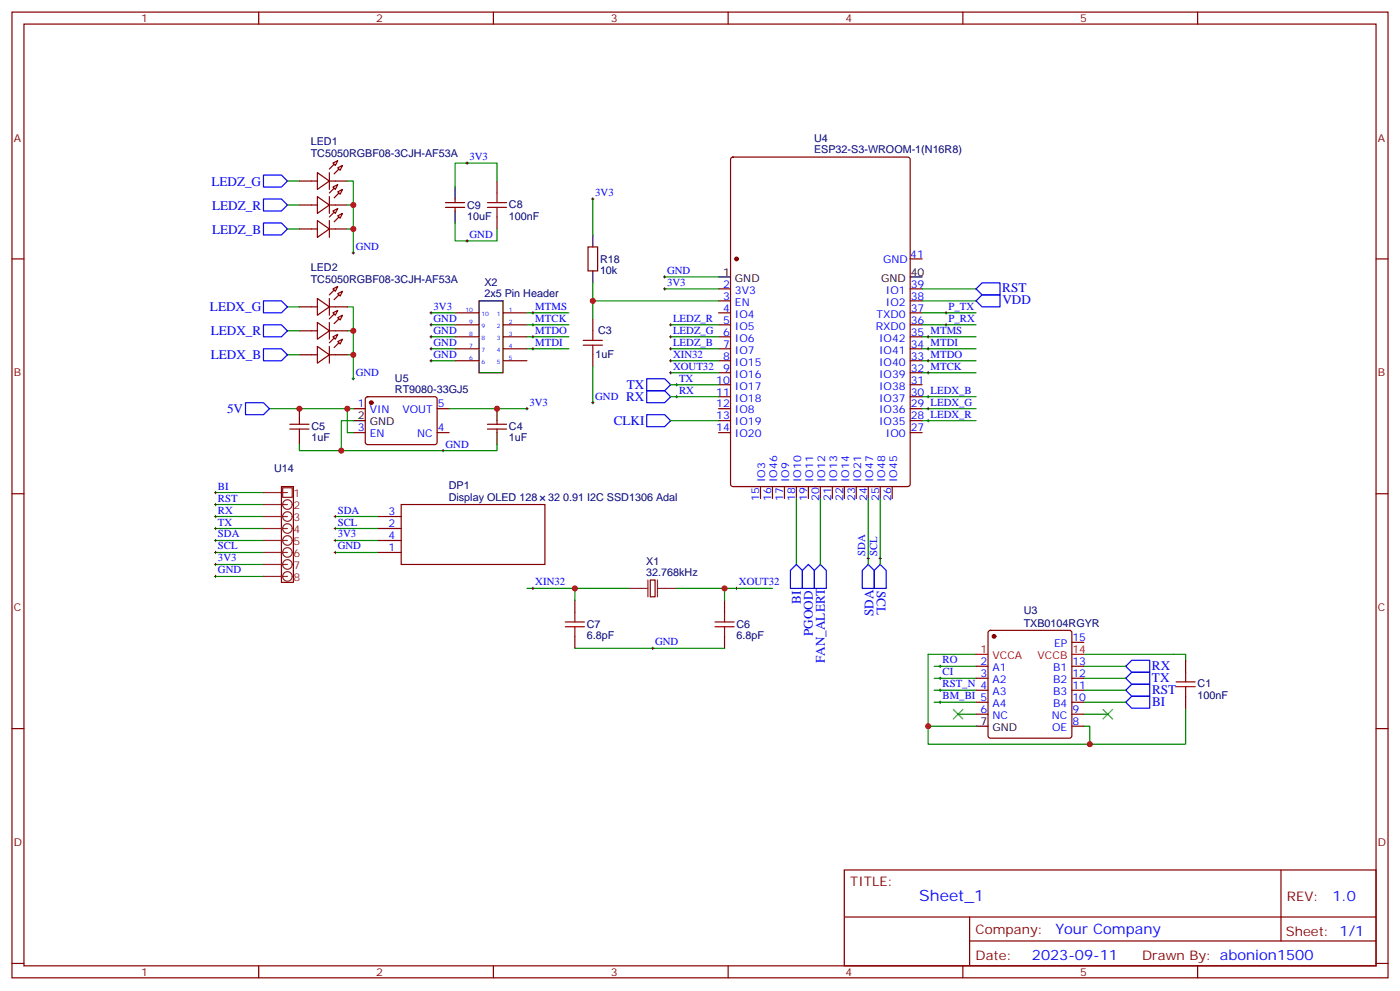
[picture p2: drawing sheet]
<svg xmlns="http://www.w3.org/2000/svg" width="412mm" height="292mm" viewBox="0 0 412 292" stroke-linecap="round" stroke-linejoin="round" font-family="sans-serif">
<g fill="none" stroke="#870000" stroke-width=".35">
<path d="M3.5 3.6h405.4v284.3h-405.4zM7.1 7.1h398.2v277.3h-398.2zM76.2 3.6v3.5M145.3 3.6v3.5M214.5 3.6v3.5M283.6 3.6v3.5M352.8 3.6v3.5M88.2 53.3h5.3M93.5 50.8l3.5 2.5-3.5 2.5zM93.5 57.9l3.5 2.5-3.5 2.4zM97 50.8v5M97 57.9v4.9"/>
<path d="M97 53.3h5.3M98.1 48l1.4-.7-.7 1.4zM98.1 55.1l1.4-.7-.7 1.4zM99.5 49.4l1.4-.7-.7 1.4zM99.5 56.5l1.4-.7-.7 1.4zM131.2 59.7h5.7M134.1 58.6v1.1M146.4 53.3v3.5M215.4 46.5l.5-.3h51.5l.7 .5v95.9l-.5 .6-51.7 .1-.7-.5v-95.8zM3.5 76.2h3.6M88.2 67.4h5.3M88.2 60.4h5.3"/>
<path d="M93.5 64.9l3.5 2.5-3.5 2.5zM97 67.4h5.3M97 64.9v5M97 60.4h5.3M98.1 62.1l1.4-.7-.7 1.4zM99.5 63.5l1.4-.7-.7 1.4zM131.2 61.1h5.7M134.1 61.1v1M146.4 63.9v3.5M173.2 72.7h2.8v7.1h-2.8zM268.1 76.2h3.5M405.3 76.2h3.6"/>
<path d="M88.2 90.3h5.3M88.2 97.4h5.3M93.5 87.9l3.5 2.4-3.5 2.5zM93.5 94.9l3.5 2.5-3.5 2.5zM97 87.9v4.9M97 94.9v5M97 90.3h5.3M97 97.4h5.3M98.1 99.2l1.4-.7-.7 1.4zM98.1 85.1l1.4-.8-.7 1.5zM98.1 92.1l1.4-.7-.7 1.4zM99.5 86.5l1.4-.7-.7 1.4z"/>
<path d="M99.5 93.5l1.4-.7-.7 1.4zM134.1 92.1h7M134.1 95.6h7M134.1 99.2h7M148.2 92.1h7M148.2 95.6h7M148.2 99.2h7M174.6 93.9v3.5M211.7 85.1h3.5M211.7 88.6h3.5M211.7 92.1h3.5M211.7 95.6h3.5"/>
<path d="M211.7 99.2h3.5M268.1 85.1h3.5M268.1 88.6h3.5M268.1 92.1h3.5M268.1 95.6h3.5M268.1 99.2h3.5M88.2 104.5h5.3M93.5 102l3.5 2.5-3.5 2.4zM97 102v4.9M97 104.5h5.3M99.5 100.6l1.4-.7-.7 1.4zM107.8 117l.5-.2 20 .1 .5 .6-.1 13-.6 .4-20.1-.1-.4-.6v-12.7z"/>
<path d="M134.1 102.7h7M134.1 106.2h7M148.2 102.7h7M148.2 106.2h7M174.6 104.5v3.5M211.7 102.7h3.5M211.7 106.2h3.5M211.7 109.7h3.5M211.7 113.3h3.5M211.7 116.8h3.5M268.1 102.7h3.5M268.1 106.2h3.5"/>
<path d="M268.1 109.7h3.5M268.1 113.3h3.5M268.1 116.8h3.5M85.4 124.9h5.6M85.4 126.3h5.6M88.2 123.9v1M88.2 126.3v1.1M104.1 120.3h3.5M104.1 127.4h3.5M128.8 120.3h3.5M128.8 127.4h3.5M143.6 124.9h5.6"/>
<path d="M143.6 126.3h5.6M146.4 123.9v1M146.4 126.3v1.1M211.7 120.3h3.5M211.7 123.9h3.5M211.7 127.4h3.5M268.1 120.3h3.5M268.1 123.9h3.5M268.1 127.4h3.5M3.5 145.4h3.6M111.1 159.1h7.1M111.1 155.6h7.1"/>
<path d="M111.1 152.1h7.1M118.2 148.6h42.3v17.6h-42.3zM224 143.3v3.5M227.5 143.3v3.5M231.1 143.3v3.5M234.6 143.3v3.5M238.1 143.3v3.5M241.7 143.3v3.5M245.2 143.3v3.5M248.7 143.3v3.5M252.2 143.3v3.5M255.8 143.3v3.5"/>
<path d="M259.3 143.3v3.5M262.8 143.3v3.5M405.3 145.4h3.6M111.1 162.7h7.1M169.3 176.8v3.5M191.6 170.8h1.4v4.9h-1.4zM213.4 176.8v3.5M169.3 187.4v3.5M213.4 187.4v3.5M287.5 196.2h3.5M287.5 199.7h3.5M291.3 185.8l.4-.2h23.3l.5 .2 .2 .5v30.3l-.2 .5-.5 .2h-23.3l-.5-.2-.2-.5v-30.3z"/>
<path d="M315.7 196.2h3.6M315.7 199.7h3.6M315.7 189.1h3.6M349.2 194.4v3.5M3.5 214.5h3.6M287.5 203.2h3.5M287.5 206.8h3.5M287.5 210.3h3.5M315.7 203.2h3.6M315.7 206.8h3.6M315.7 210.3h3.6M315.7 213.8h3.6"/>
<path d="M349.2 205v3.5M405.3 214.5h3.6M248.7 256.2h156.6v28.2h-156.6zM377.3 256.2v20.9M248.7 270h156.5M285.6 277.1h119.6M285.6 270v14.1M3.5 283.7h3.6M76.2 284.4v3.5M145.3 284.4v3.5M214.5 284.4v3.5M283.6 284.4v3.5"/>
<path d="M352.8 284.4v3.5M405.3 283.7h3.6"/>
</g>
<path d="M280.8 208.9l2.8 2.8M283.6 208.9l-2.8 2.8M324.9 208.9l2.8 2.8M327.7 208.9l-2.8 2.8" fill="none" stroke="#3c3" stroke-width=".35"/>
<g fill="none" stroke="#008700" stroke-width=".35">
<path d="M84.7 53.3h3.5M102.3 53.3h1.8v21.2M146.4 53.3v-5.3h-12.3v7.1M174.6 58.6v10.6M84.7 67.4h3.5M84.7 60.4h3.5M102.3 67.4h1.8M102.3 60.4h1.8M134.1 65.7v5.2h12.3v-3.5M84.7 97.4h3.5M84.7 90.3h3.5M102.3 90.3h1.8v21.2"/>
<path d="M102.3 97.4h1.8M127 95.6h7.1M127 92.1h7.1M127 99.2h7.1M155.2 92.1h12.4M155.2 99.2h12.4M155.2 95.6h12.4M174.6 88.6h37.1M174.6 83.3v10.6M195.8 85.1h15.9M195.8 81.5h15.9M197.6 95.6h14.1"/>
<path d="M197.6 99.2h14.1M271.6 92.1h15.9M271.6 95.6h15.9M271.6 88.6h15.9M271.6 99.2h15.9M271.6 85.1h15.9M84.7 104.5h3.5M102.3 104.5h1.8M127 102.7h7.1M127 106.2h7.1M155.2 102.7h12.4M174.6 108v10.6"/>
<path d="M197.6 102.7h14.1M197.6 106.2h14.1M197.6 109.7h14.1M197.6 113.3h14.1M197.6 116.8h14.1M271.6 102.7h15.9M271.6 106.2h15.9M271.6 109.7h15.9M271.6 116.8h15.9M79.4 120.3h24.7M88.2 130.9v1.8h58.2v-1.8M102.3 120.3v7.1h1.8"/>
<path d="M104.1 123.9h-3.6v8.8M132.3 120.3h22.9M197.6 123.9h14.1M271.6 120.3h15.9M271.6 123.9h15.9M63.5 145h14.1M63.5 148.6h14.1M63.5 152.1h14.1M63.5 155.6h14.1M63.5 159.1h14.1M98.8 152.1h12.3M98.8 155.6h12.3"/>
<path d="M98.8 159.1h12.3M234.6 146.8v19.4M241.7 146.8v19.4M255.8 146.8v19.4M259.3 146.8v19.4M63.5 169.7h14.1M63.5 162.7h14.1M63.5 166.2h14.1M98.8 162.7h12.3M155.2 173.2h30M169.3 173.2v3.6M199.3 173.2h28.2"/>
<path d="M213.4 173.2v3.6M169.3 190.9h44.1M275.2 196.2h12.3M275.2 199.7h12.3M287.5 192.7h-14.1v26.4h47.6v-5.3h-1.7M319.3 192.7h29.9v1.7M319.3 196.2h12.3M319.3 199.7h12.3M273.4 213.8h14.1M275.2 203.2h12.3M275.2 206.8h12.3M282.2 210.3h5.3"/>
<path d="M319.3 210.3h7M319.3 203.2h12.3M319.3 206.8h12.3M349.2 208.5v10.6h-28.2"/>
</g>
<g fill="none" stroke="#00f" stroke-width=".35">
<path d="M77.6 58.6h5.3l1.8 1.8-1.8 1.7h-5.3zM77.6 51.5h5.3l1.8 1.8-1.8 1.8h-5.3zM77.6 65.7h5.3l1.8 1.7-1.8 1.8h-5.3zM77.6 88.6h5.3l1.8 1.7-1.8 1.8h-5.3zM77.6 95.6h5.3l1.8 1.8-1.8 1.8h-5.3zM287.5 85.1l1.8-1.8h5.3v3.5h-5.3zM287.5 88.6l1.8-1.8h5.3v3.5h-5.3zM72.3 118.6h5.3l1.8 1.7-1.8 1.8h-5.3zM77.6 102.7h5.3l1.8 1.8-1.8 1.7h-5.3zM190.5 111.5h5.3l1.8 1.8-1.8 1.7h-5.3zM190.5 115h5.3l1.8 1.8-1.8 1.8h-5.3zM190.5 122.1h5.3l1.8 1.8-1.8 1.7h-5.3z"/>
<path d="M234.6 166.2l1.8 1.8v5.2h-3.6v-5.2zM238.1 166.2l1.8 1.8v5.2h-3.5v-5.2zM241.7 166.2l1.7 1.8v5.2h-3.5v-5.2zM255.8 166.2l1.7 1.8v5.2h-3.5v-5.2zM259.3 166.2l1.8 1.8v5.2h-3.6v-5.2zM331.6 199.7l1.8-1.8h5.3v3.6h-5.3zM333.4 194.4h5.3v3.5h-5.3l-1.8-1.7zM331.6 206.8l1.8-1.8h5.3v3.5h-5.3zM331.6 203.2l1.8-1.7h5.3v3.5h-5.3z"/>
</g>
<g fill="none" stroke="#a10000" stroke-width=".35">
<path d="M143.6 59.7h5.6M146.4 56.8v2.9M143.6 61.1h5.6M146.4 61.1v2.8M174.6 97.4v2.8M171.8 101.6h5.6M171.8 100.2h5.6M174.6 101.6v2.9M166.5 184.5h5.7M166.5 183.1h5.7M169.3 180.3v2.8M169.3 184.5v2.9"/>
<path d="M210.6 184.5h5.7M210.6 183.1h5.7M213.4 180.3v2.8M213.4 184.5v2.9M349.2 197.9v2.9M346.4 200.8h5.7M346.4 202.2h5.7M349.2 202.2v2.8"/>
</g>
<g fill="none" stroke="#000" stroke-width=".29">
<path d="M137.2 48h.7M137.6 47.7v.7M174.3 58.6h.7M174.6 58.2v.7M103.7 74.5h.7M104.1 74.1v.7M137.2 70.9h.7M137.6 70.6v.7M126.6 95.6h.8M126.6 99.2h.8M126.6 92.1h.8M127 91.8v.7"/>
<path d="M127 95.3v.7M127 98.8v.7M156.6 95.6h.7M156.6 99.2h.7M156.6 92.1h.7M157 91.8v.7M157 95.3v.7M157 98.8v.7M195.4 81.5h.7M195.4 85.1h.7M195.8 81.2v.7M195.8 84.7v.7"/>
<path d="M197.2 95.6h.7M197.2 99.2h.7M197.6 95.3v.7M197.6 98.8v.7M273 99.2h.8M273.4 98.8v.7M278.3 95.6h.7M278.3 92.1h.7M278.7 91.8v.7M278.7 95.3v.7M103.7 111.5h.7M104.1 111.2v.7"/>
<path d="M126.6 102.7h.8M126.6 106.2h.8M127 102.3v.7M127 105.9v.7M155.2 120v.7M156.6 102.7h.7M157 102.3v.7M174.3 118.6h.7M174.6 118.2v.7M197.2 102.7h.7M197.2 106.2h.7M197.2 109.7h.7"/>
<path d="M197.6 102.3v.7M197.6 105.9v.7M197.6 109.4v.7M199 116.8h.7M199 113.3h.7M199.3 112.9v.7M199.3 116.5v.7M273 116.8h.8M273 102.7h.8M273 106.2h.8M273 109.7h.8M273.4 102.3v.7"/>
<path d="M273.4 105.9v.7M273.4 109.4v.7M273.4 116.5v.7M273.4 120v.7M130.2 132.7h.7M130.5 132.3v.7M154.9 120.3h.7M273 120.3h.8M273 123.9h.8M273.4 123.5v.7M63.1 145h.8M63.1 148.6h.8"/>
<path d="M63.1 152.1h.8M63.1 155.6h.8M63.1 159.1h.8M63.5 144.7v.7M63.5 148.2v.7M63.5 151.7v.7M63.5 155.3v.7M63.5 158.8v.7M98.4 152.1h.7M98.4 155.6h.7M98.4 159.1h.7M98.8 151.7v.7"/>
<path d="M98.8 155.3v.7M98.8 158.8v.7M63.1 162.7h.8M63.1 166.2h.8M63.1 169.7h.8M63.5 162.3v.7M63.5 165.8v.7M63.5 169.4v.7M98.4 162.7h.7M98.8 162.3v.7M156.6 173.2h.7M157 172.9v.7"/>
<path d="M216.6 173.2h.7M217 172.9v.7M255.4 164.4h.7M255.8 164.1v.7M258.9 164.4h.7M259.3 164.1v.7M191.9 190.9h.7M192.3 190.5v.7M276.6 199.7h.7M276.6 196.2h.7M276.9 195.8v.7M276.9 199.4v.7"/>
<path d="M276.6 206.8h.7M276.6 203.2h.7M276.9 202.9v.7M276.9 206.4v.7"/>
</g>
<g fill="#870000" stroke="#870000" stroke-width=".35">
<path d="M98.4 65.3l1.4-1.4z"/>
<path d="M97 63.9l1.4-1.4z"/>
<path d="M98.4 51.2l1.4-1.4z"/>
<path d="M98.4 48.4l-1.4 1.4z"/>
<path d="M97 56.8l1.4-1.4z"/>
<path d="M98.4 58.2l1.4-1.4z"/>
<path d="M98.4 102.3l1.4-1.4z"/>
<path d="M97 100.9l1.4-1.4z"/>
<path d="M99.8 86.8l-1.4 1.4z"/>
<path d="M97 86.8l1.4-1.4z"/>
<path d="M98.4 92.5l-1.4 1.4z"/>
<path d="M98.4 95.3l1.4-1.4z"/>
<circle cx="292.8" cy="187.4" r=".53"/>
<circle cx="217" cy="76.2" r=".53"/>
<circle cx="109.4" cy="118.6" r=".53"/>
</g>
<path d="M287.5 192.7h3.5M315.7 192.7h3.6" fill="none" stroke="#f00" stroke-width=".35"/>
<g fill="none" stroke="#000" stroke-width=".35">
<path d="M134.1 55.1v3.5M134.1 62.1v3.6M174.6 69.2v3.5M174.6 79.8v3.5M141.1 88.6h7.1v21.1h-7.1zM211.7 81.5h3.5M268.1 81.5h3.5M88.2 120.3v3.6M88.2 127.4v3.5M104.1 123.9h3.5M146.4 120.3v3.6M146.4 127.4v3.5"/>
<path d="M287.5 213.8h3.5"/>
</g>
<g fill="none" stroke="#8c2424" stroke-width=".35">
<path d="M77.6 145h7.1M77.6 148.6h7.1M77.6 152.1h7.1M77.6 155.6h7.1M77.6 159.1h7.1M83.3 143.6h2.8v2.8h-2.8zM77.6 162.7h7.1M77.6 166.2h7.1M77.6 169.7h7.1M185.2 173.2h5.7M190.9 170.8v4.9M193.7 173.2h5.6"/>
<path d="M193.7 170.8v4.9"/>
<circle cx="84.7" cy="148.6" r="1.41"/>
<circle cx="84.7" cy="152.1" r="1.41"/>
<circle cx="84.7" cy="159.1" r="1.41"/>
<circle cx="84.7" cy="155.6" r="1.41"/>
<circle cx="84.7" cy="166.2" r="1.41"/>
<circle cx="84.7" cy="162.7" r="1.41"/>
<circle cx="84.7" cy="169.7" r="1.41"/>
</g>
<path d="M82.9 143.3h3.5v28.2h-3.5z" fill="none" stroke="#900" stroke-width=".35"/>
<g fill="#c00">
<circle cx="321" cy="219.1" r=".88"/>
<circle cx="273.4" cy="213.8" r=".88"/>
<circle cx="174.6" cy="88.6" r=".88"/>
<circle cx="104.1" cy="67.4" r=".88"/>
<circle cx="104.1" cy="60.4" r=".88"/>
<circle cx="104.1" cy="97.4" r=".88"/>
<circle cx="104.1" cy="104.5" r=".88"/>
<circle cx="146.4" cy="120.3" r=".88"/>
<circle cx="88.2" cy="120.3" r=".88"/>
<circle cx="102.3" cy="120.3" r=".88"/>
<circle cx="100.5" cy="132.7" r=".88"/>
<circle cx="213.4" cy="173.2" r=".88"/>
<circle cx="169.3" cy="173.2" r=".88"/>
</g>
<text font-size="4.6" fill="#00f" x="270.8" y="265.2">Sheet_1</text>
<g font-size="4.2" fill="#00f">
<text x="392.5" y="265.4">1.0</text>
<text x="310.9" y="275">Your Company</text>
<text x="304" y="282.8">2023-09-11</text>
</g>
<g font-size="3.9" fill="#00f">
<text x="62.3" y="54.6">LEDZ_G</text>
<text x="62.5" y="61.7">LEDZ_R</text>
<text x="62.5" y="68.8">LEDZ_B</text>
<text x="295.2" y="86.1">RST</text>
<text x="295.3" y="89.6">VDD</text>
<text x="61.8" y="91.7">LEDX_G</text>
<text x="62.1" y="98.7">LEDX_R</text>
<text x="62.1" y="105.8">LEDX_B</text>
<text x="184.4" y="118.1">RX</text>
<text x="184.6" y="114.6">TX</text>
<text x="66.9" y="121.6">5V</text>
<text x="180.8" y="125.2">CLKI</text>
<text x="258.3" y="173.9" transform="rotate(90 258.3 173.9)">SCL</text>
<text x="235.9" y="177.8" transform="rotate(-90 235.9 177.8)">BI</text>
<text x="257.3" y="181.4" transform="rotate(-90 257.3 181.4)">SDA</text>
<text x="239.5" y="187.2" transform="rotate(-90 239.5 187.2)">PGOOD</text>
<text x="243" y="195.2" transform="rotate(-90 243 195.2)">FAN_ALERT</text>
<text x="339.3" y="197.4">RX</text>
<text x="339.3" y="200.9">TX</text>
<text x="339.4" y="208">BI</text>
<text x="339.4" y="204.4">RST</text>
</g>
<g font-size="3.9" fill="#800">
<text x="250.5" y="260.7">TITLE:</text>
<text x="379.1" y="265.4">REV:</text>
<text x="287.4" y="274.9">Company:</text>
<text x="378.7" y="275.6">Sheet: 1/1</text>
<text x="287.4" y="282.6">Date:</text>
<text x="336.4" y="282.7">Drawn By: abonion1500</text>
</g>
<g font-size="3.2" fill="#800">
<text x="41.6" y="6.6">1</text>
<text x="110.8" y="6.6">2</text>
<text x="179.9" y="6.6">3</text>
<text x="249.1" y="6.6">4</text>
<text x="318.2" y="6.6">5</text>
<text x="4.1" y="41.7">A</text>
<text x="405.9" y="41.7">A</text>
<text x="4.1" y="110.8">B</text>
<text x="405.9" y="110.8">B</text>
<text x="4.1" y="180">C</text>
<text x="405.9" y="180">C</text>
<text x="4.1" y="249.1">D</text>
<text x="405.9" y="249.1">D</text>
<text x="41.6" y="287.4">1</text>
<text x="110.8" y="287.4">2</text>
<text x="179.9" y="287.4">3</text>
<text x="249.1" y="287.4">4</text>
<text x="318.2" y="287.4">5</text>
</g>
<g font-size="3.2" fill="#000080">
<text x="239.8" y="41.9">U4</text>
<text x="91.5" y="46.2">TC5050RGBF08-3CJH-AF53A</text>
<text x="91.5" y="42.8">LED1</text>
<text x="239.8" y="45.2">ESP32-S3-WROOM-1(N16R8)</text>
<text x="137.6" y="64.8">10uF</text>
<text x="137.6" y="61.5">C9</text>
<text x="149.9" y="64.7">100nF</text>
<text x="149.9" y="61.3">C8</text>
<text x="176.7" y="77.3">R18</text>
<text x="91.5" y="83.3">TC5050RGBF08-3CJH-AF53A</text>
<text x="91.5" y="79.9">LED2</text>
<text x="176.7" y="80.6">10k</text>
<text x="142.7" y="87.5">2x5 Pin Header</text>
<text x="142.7" y="84.2">X2</text>
<text x="176.2" y="98.3">C3</text>
<text x="175.4" y="105.4">1uF</text>
<text x="116.3" y="112.3">U5</text>
<text x="116.3" y="115.7">RT9080-33GJ5</text>
<text x="91.7" y="130">1uF</text>
<text x="91.7" y="126.6">C5</text>
<text x="149.9" y="130">1uF</text>
<text x="149.9" y="126.6">C4</text>
<text x="80.7" y="138.9">U14</text>
<text x="132.2" y="147.5">Display OLED 128</text>
<text x="132.2" y="144.1">DP1</text>
<text x="161.5" y="147.5">32 0.91 I2C SSD1306 Adal</text>
<text x="190.4" y="166.4">X1</text>
<text x="190.4" y="169.7">32.768kHz</text>
<text x="172.9" y="184.9">C7</text>
<text x="217" y="184.9">C6</text>
<text x="301.5" y="184.5">TXB0104RGYR</text>
<text x="301.5" y="180.9">U3</text>
<text x="172.9" y="188.2">6.8pF</text>
<text x="217" y="188.2">6.8pF</text>
<text x="352.8" y="202.4">C1</text>
<text x="352.8" y="205.8">100nF</text>
</g>
<g font-size="3.2" fill="#00f">
<text x="138.3" y="47.1">3V3</text>
<text x="175.3" y="57.7">3V3</text>
<text x="138.3" y="70.1">GND</text>
<text x="104.8" y="73.6">GND</text>
<text x="260.1" y="77.3">GND</text>
<text x="268.1" y="75.9">41</text>
<text x="196.5" y="80.6">GND</text>
<text x="196.5" y="84.2">3V3</text>
<text x="213" y="84.7">2</text>
<text x="213" y="88.2">3</text>
<text x="216.5" y="86.5">3V3</text>
<text x="216.5" y="90">EN</text>
<text x="261" y="90">IO2</text>
<text x="261" y="86.5">IO1</text>
<text x="268.3" y="88.2">38</text>
<text x="268.3" y="84.7">39</text>
<text x="127.7" y="94.8">GND</text>
<text x="127.7" y="91.2">3V3</text>
<text x="157.7" y="94.8">MTCK</text>
<text x="157.7" y="91.2">MTMS</text>
<text x="198.3" y="94.8">LEDZ_R</text>
<text x="213" y="91.8">4</text>
<text x="213" y="95.3">5</text>
<text x="216.5" y="93.5">IO4</text>
<text x="258.2" y="93.5">TXD0</text>
<text x="268.3" y="95.3">36</text>
<text x="268.3" y="91.8">37</text>
<text x="279.4" y="94.8">P_RX</text>
<text x="279.4" y="91.2">P_TX</text>
<text x="127.7" y="101.8">GND</text>
<text x="127.7" y="98.3">GND</text>
<text x="157.7" y="98.3">MTDO</text>
<text x="157.7" y="101.8">MTDI</text>
<text x="198.3" y="98.3">LEDZ_G</text>
<text x="198.3" y="101.8">LEDZ_B</text>
<text x="213" y="98.8">6</text>
<text x="216.5" y="97">IO5</text>
<text x="216.5" y="100.6">IO6</text>
<text x="258" y="97">RXD0</text>
<text x="258.9" y="100.6">IO42</text>
<text x="268.3" y="98.8">35 MTMS</text>
<text x="127.7" y="105.3">GND</text>
<text x="198.3" y="105.3">XIN32</text>
<text x="213" y="102.3">7</text>
<text x="213" y="105.9">8</text>
<text x="216.5" y="104.1">IO7</text>
<text x="216.5" y="107.6">IO15</text>
<text x="258.9" y="107.6">IO40</text>
<text x="258.9" y="104.1">IO41</text>
<text x="268.3" y="105.9">33 MTDO</text>
<text x="268.3" y="102.3">34 MTDI</text>
<text x="104.8" y="110.6">GND</text>
<text x="198.3" y="108.9">XOUT32</text>
<text x="200" y="112.4">TX</text>
<text x="211" y="112.9">10</text>
<text x="213" y="109.4">9</text>
<text x="216.5" y="111.2">IO16</text>
<text x="258.9" y="111.2">IO39</text>
<text x="268.3" y="112.9">31</text>
<text x="268.3" y="109.4">32 MTCK</text>
<text x="105.4" y="120">1</text>
<text x="128.9" y="120">5</text>
<text x="155.9" y="119.5">3V3</text>
<text x="175.3" y="117.7">GND</text>
<text x="200" y="115.9">RX</text>
<text x="211" y="116.5">11</text>
<text x="211" y="120">12</text>
<text x="216.5" y="114.7">IO17</text>
<text x="216.5" y="118.2">IO18</text>
<text x="258.9" y="118.2">IO37</text>
<text x="258.9" y="114.7">IO38</text>
<text x="268.3" y="120">29 LEDX_G</text>
<text x="268.3" y="116.5">30 LEDX_B</text>
<text x="108.9" y="121.7">VIN</text>
<text x="118.5" y="121.7">VOUT</text>
<text x="211" y="123.5">13</text>
<text x="216.5" y="121.7">IO8</text>
<text x="216.5" y="125.3">IO19</text>
<text x="258.9" y="125.3">IO35</text>
<text x="258.9" y="121.7">IO36</text>
<text x="268.3" y="123.5">28 LEDX_R</text>
<text x="105.4" y="127">3</text>
<text x="108.9" y="128.8">EN</text>
<text x="122.9" y="128.8">NC</text>
<text x="128.9" y="127">4</text>
<text x="131.2" y="131.8">GND</text>
<text x="211" y="127">14</text>
<text x="216.5" y="128.8">IO20</text>
<text x="261" y="128.8">IO0</text>
<text x="268.3" y="127">27</text>
<text x="225.4" y="142" transform="rotate(-90 225.4 142)">IO3</text>
<text x="229" y="142" transform="rotate(-90 229 142)">IO46</text>
<text x="232.5" y="142" transform="rotate(-90 232.5 142)">IO9</text>
<text x="236" y="142" transform="rotate(-90 236 142)">IO10</text>
<text x="239.5" y="142" transform="rotate(-90 239.5 142)">IO11</text>
<text x="243.1" y="142" transform="rotate(-90 243.1 142)">IO12</text>
<text x="246.6" y="142" transform="rotate(-90 246.6 142)">IO13</text>
<text x="250.1" y="142" transform="rotate(-90 250.1 142)">IO14</text>
<text x="253.6" y="142" transform="rotate(-90 253.6 142)">IO21</text>
<text x="257.2" y="142" transform="rotate(-90 257.2 142)">IO47</text>
<text x="260.7" y="142" transform="rotate(-90 260.7 142)">IO48</text>
<text x="264.2" y="142" transform="rotate(-90 264.2 142)">IO45</text>
<text x="64.2" y="144.1">BI</text>
<text x="64.2" y="147.7">RST</text>
<text x="223.7" y="147.5" transform="rotate(-90 223.7 147.5)">15</text>
<text x="227.2" y="147.5" transform="rotate(-90 227.2 147.5)">16</text>
<text x="230.7" y="147.5" transform="rotate(-90 230.7 147.5)">17</text>
<text x="234.2" y="147.5" transform="rotate(-90 234.2 147.5)">18</text>
<text x="237.8" y="147.5" transform="rotate(-90 237.8 147.5)">19</text>
<text x="241.3" y="147.5" transform="rotate(-90 241.3 147.5)">20</text>
<text x="244.8" y="147.5" transform="rotate(-90 244.8 147.5)">21</text>
<text x="248.4" y="147.5" transform="rotate(-90 248.4 147.5)">22</text>
<text x="251.9" y="147.5" transform="rotate(-90 251.9 147.5)">23</text>
<text x="255.4" y="147.5" transform="rotate(-90 255.4 147.5)">24</text>
<text x="258.9" y="147.5" transform="rotate(-90 258.9 147.5)">25</text>
<text x="262.5" y="147.5" transform="rotate(-90 262.5 147.5)">26</text>
<text x="64.2" y="151.2">RX</text>
<text x="64.2" y="154.7">TX</text>
<text x="99.5" y="154.7">SCL</text>
<text x="99.5" y="151.2">SDA</text>
<text x="114.4" y="155.3">2</text>
<text x="114.4" y="151.7">3</text>
<text x="64.2" y="158.3">SDA</text>
<text x="64.2" y="161.8">SCL</text>
<text x="99.5" y="158.3">3V3</text>
<text x="99.5" y="161.8">GND</text>
<text x="114.4" y="158.8">4</text>
<text x="64.2" y="165.3">3V3</text>
<text x="114.4" y="162.3">1</text>
<text x="254.9" y="163.7" transform="rotate(-90 254.9 163.7)">SDA</text>
<text x="258.4" y="163.7" transform="rotate(-90 258.4 163.7)">SCL</text>
<text x="64.2" y="168.8">GND</text>
<text x="157.7" y="172.4">XIN32</text>
<text x="217.7" y="172.4">XOUT32</text>
<text x="193" y="190">GND</text>
<text x="310.5" y="190.5">EP</text>
<text x="315.9" y="188.8">15</text>
<text x="277.6" y="195.3">RO</text>
<text x="288.8" y="195.8">2</text>
<text x="292.3" y="197.6">A1</text>
<text x="310.2" y="197.6">B1</text>
<text x="315.9" y="195.8">13</text>
<text x="277.6" y="202.4">RST_N 4</text>
<text x="277.6" y="198.8">CI</text>
<text x="288.8" y="199.4">3</text>
<text x="292.3" y="201.1">A2</text>
<text x="310.2" y="201.1">B2</text>
<text x="315.9" y="202.9">11</text>
<text x="315.9" y="199.4">12</text>
<text x="277.6" y="205.9">BM_BI 5</text>
<text x="288.8" y="209.9">6</text>
<text x="292.3" y="204.6">A3</text>
<text x="292.3" y="208.2">A4</text>
<text x="310.2" y="208.2">B4</text>
<text x="310.2" y="204.6">B3</text>
<text x="315.9" y="209.9">9</text>
<text x="315.9" y="206.4">10</text>
<text x="292.3" y="211.7">NC</text>
<text x="309.8" y="211.7">NC</text>
<text x="309.9" y="215.2">OE</text>
<text x="315.9" y="213.5">8</text>
</g>
<g font-size="3.2">
<text x="213" y="81.2">1</text>
<text x="216.5" y="82.9">GND</text>
<text x="259.5" y="82.9">GND</text>
<text x="268.3" y="81.2">40</text>
<text x="105.4" y="123.5">2</text>
<text x="108.9" y="125.3">GND</text>
<text x="288.8" y="213.5">7</text>
<text x="292.3" y="215.2">GND</text>
</g>
<g font-size="3.2" fill="#8d2323">
<text x="86.4" y="146.4">1</text>
<text x="86.4" y="150">2</text>
<text x="86.4" y="153.5">3</text>
<text x="86.4" y="157">4</text>
<text x="86.4" y="160.5">5</text>
<text x="86.4" y="164.1">6</text>
<text x="86.4" y="167.6">7</text>
<text x="86.4" y="171.1">8</text>
</g>
<g font-size="3.2" fill="#f00">
<text x="288.8" y="192.3">1</text>
<text x="292.3" y="194.1">VCCA</text>
<text x="305.7" y="194.1">VCCB</text>
<text x="315.9" y="192.3">14</text>
</g>
<g font-size="1.8" fill="#00f">
<text x="137.1" y="91.8">10</text>
<text x="138.2" y="95.3">9</text>
<text x="141.8" y="93.2">10</text>
<text x="146.3" y="93.2">1</text>
<text x="149.9" y="91.8">1</text>
<text x="149.9" y="95.3">2</text>
<text x="138.2" y="98.8">8</text>
<text x="141.8" y="100.2">8</text>
<text x="141.8" y="96.7">9</text>
<text x="146.3" y="96.7">2</text>
<text x="146.3" y="100.2">3</text>
<text x="149.9" y="98.8">3</text>
<text x="138.2" y="105.9">6</text>
<text x="138.2" y="102.3">7</text>
<text x="141.8" y="107.3">6</text>
<text x="141.8" y="103.8">7</text>
<text x="146.3" y="103.8">4</text>
<text x="146.3" y="107.3">5</text>
<text x="149.9" y="102.3">4</text>
<text x="149.9" y="105.9">5</text>
</g>
</svg>
